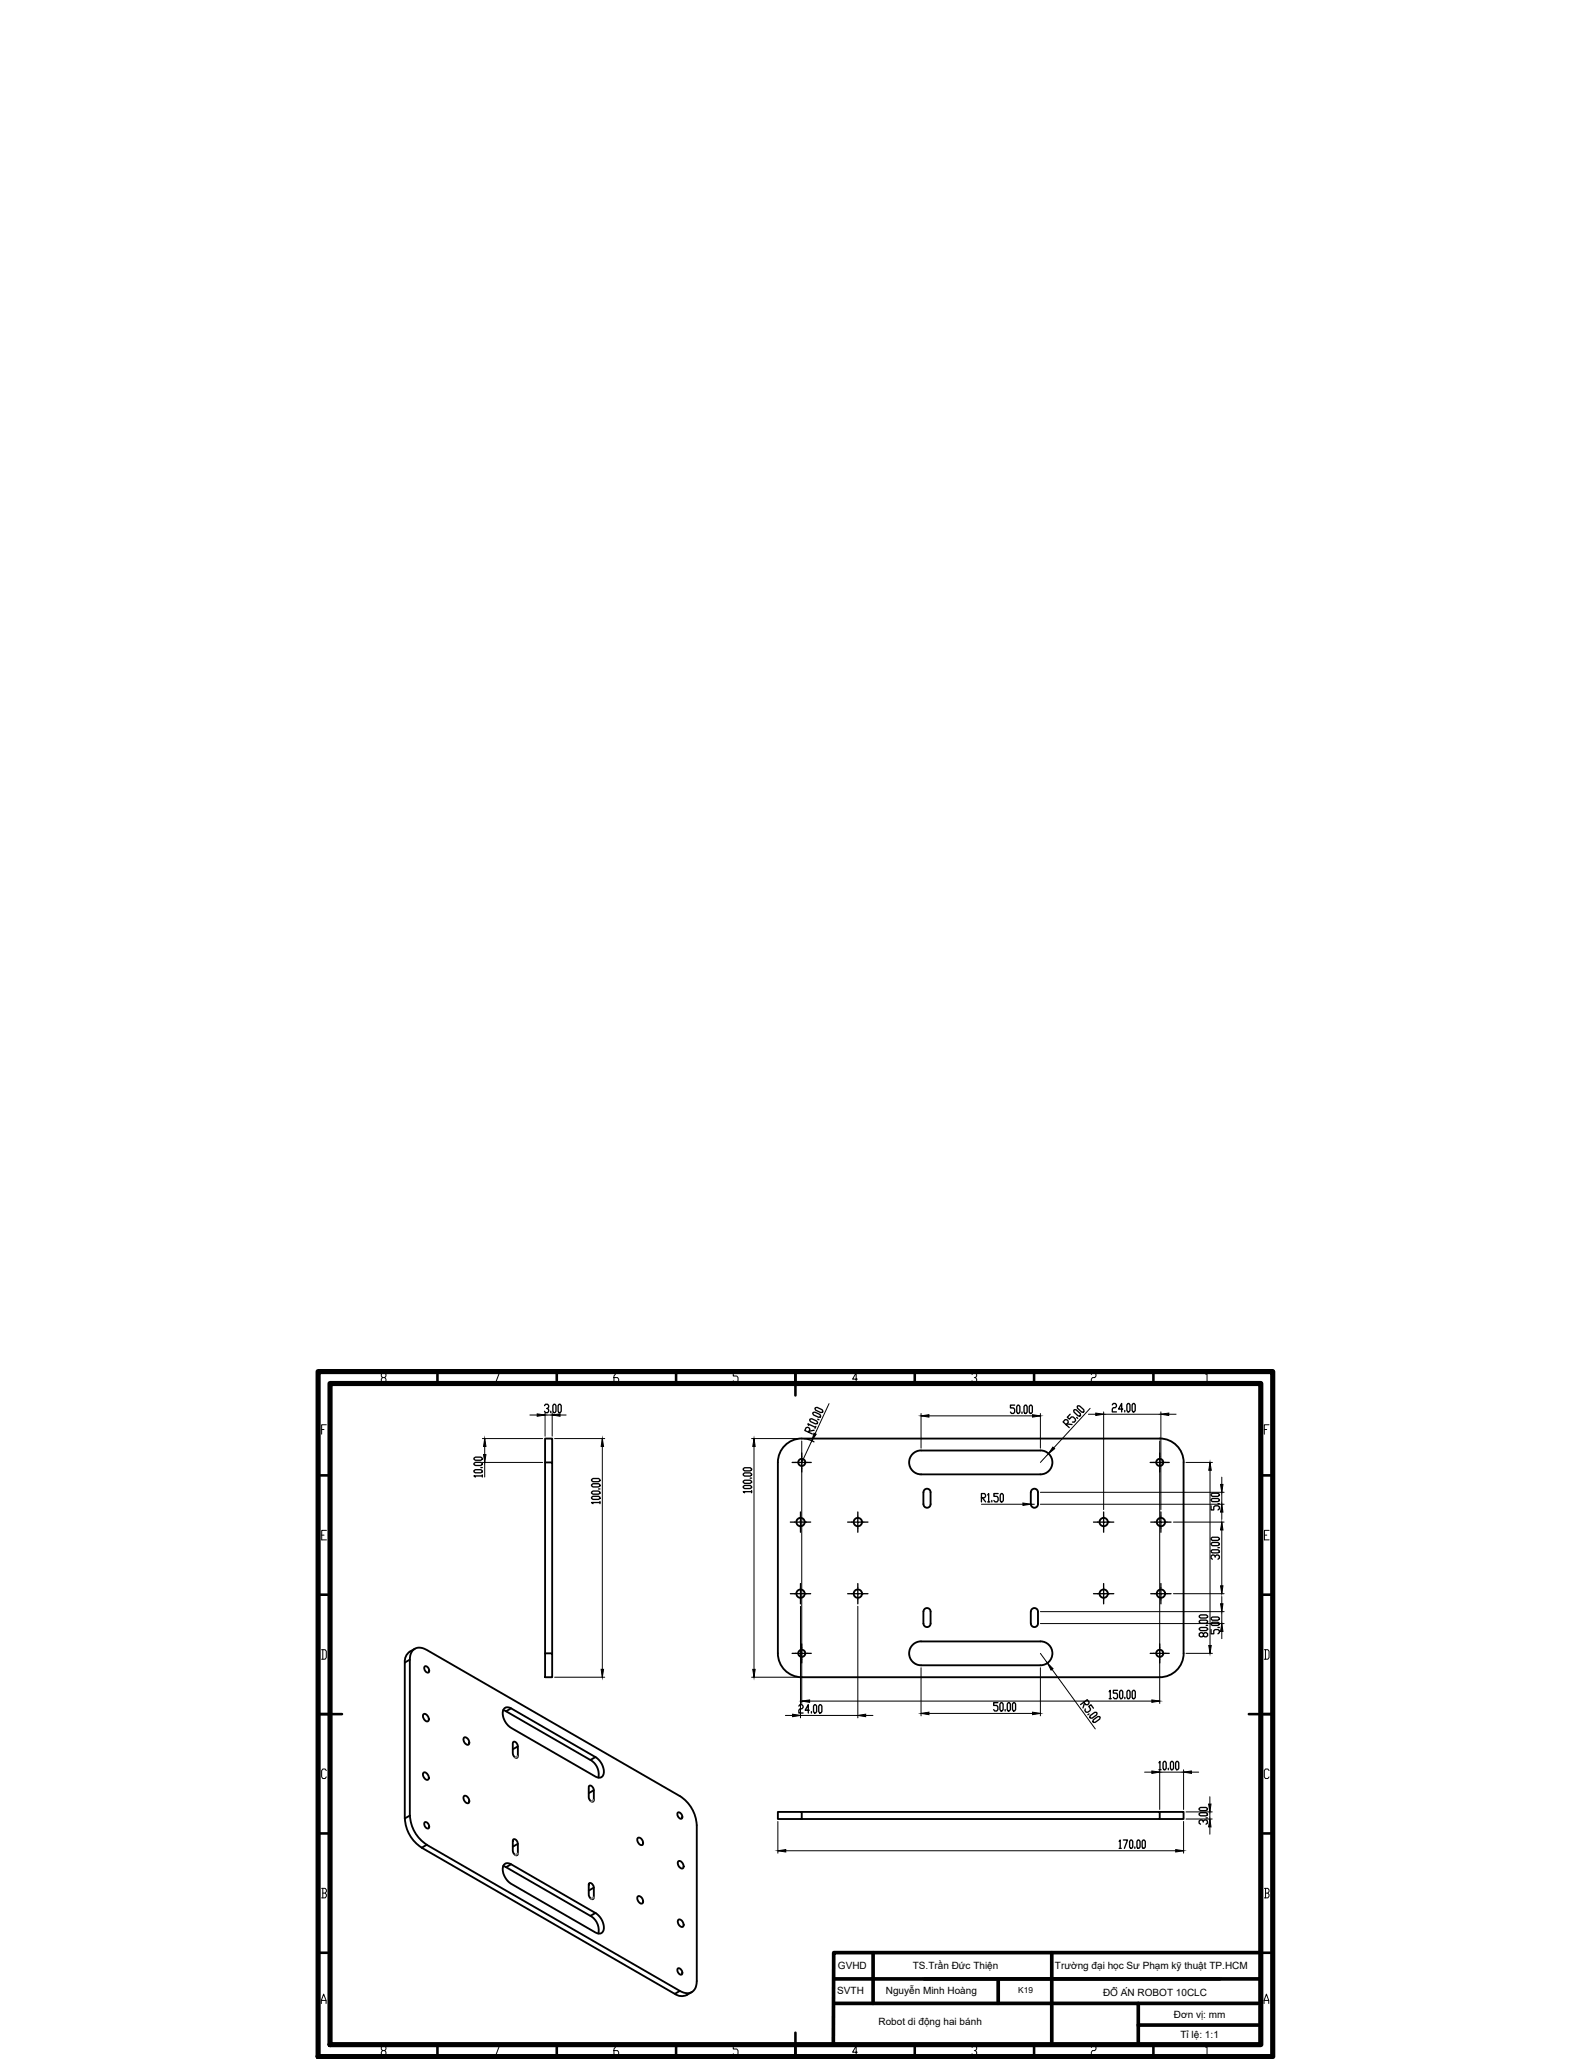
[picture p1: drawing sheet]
<svg xmlns="http://www.w3.org/2000/svg" width="216mm" height="279mm" viewBox="0 0 216 279" stroke-linecap="round" stroke-linejoin="round" font-family="sans-serif">
<!-- layer: 0 -->
<path d="M43.2 186.1h129.5v93h-129.5zM44.8 187.7h126.3v89.8h-126.3z" fill="none" stroke="#000" stroke-width=".7"/>
<g fill="none" stroke="#000" stroke-width=".35">
<path d="M59.4 186.1v1.6M75.6 186.1v1.6M91.7 186.1v1.6M107.9 186.1v3.3M124.1 186.1v1.6M140.3 186.1v1.6M156.5 186.1v1.6M43.2 216.4h1.6M43.2 200.2h1.6M171.1 216.4h1.6M171.1 200.2h1.6M43.2 232.6h3.2"/>
<path d="M169.5 232.6h3.2M43.2 248.8h1.6M171.1 248.8h1.6M43.2 265h1.6M59.4 277.5v1.6M75.6 277.5v1.6M91.7 277.5v1.6M107.9 275.8v3.3M124.1 277.5v1.6M140.3 277.5v1.6M156.5 277.5v1.6M171.1 265h1.6"/>
</g>
<g fill="none" stroke="#000" stroke-width=".14">
<path d="M43.6 194h.4M44.3 193.3h-.7v1.3M51.9 186.9l-.2-.2v-.2l.2-.2h.3l.2 .2v.2l-.2 .2h-.3l-.2 .2v.3l.2 .2h.3l.2-.2v-.3l-.2-.2M65.5 198.4h8.1M65.5 195.2h8.1M65.8 195.2v5.2M67.1 186.3h.7l-.5 1.3M71.9 192h4.9M74 191.7v3.2M74.9 191.7v3.2M75.3 195.2h6.8M81.7 195.2v32.4"/>
<path d="M83.8 186.3h-.2l-.3 .4v.7l.2 .2h.3l.2-.2v-.3l-.2-.2h-.5M100.2 186.3h-.7v.4h.5l.2 .2v.5l-.2 .2h-.3l-.2-.2M102 195.2h6.5M102.3 195.2v32.4M108.8 195.5v35.7M112.5 190.5l-3.7 7.9M116.3 187.1h-.6l.5-.8v1.3M125 191.8v4.7M125 192.1h16.2M131.9 186.5l.2-.2h.3l.1 .2v.2l-.1 .2h-.2M132.4 186.9l.1 .2v.3l-.1 .2h-.3l-.2-.2M141.2 191.8v4.7"/>
<path d="M147.7 191.9h11.9M147.9 191.1l-6.7 7.3M148.1 186.5l.2-.2h.3l.1 .2v.2l-.1 .2h-.3l-.2 .2v.5h.6M149.8 191.6v13.3M157.4 195.5v35.7M157.5 191.6v13.3M160.9 198.4h3.6M163.6 186.5l.2-.2v1.3M163.6 187.6h.4M164.2 198.4v26M171.6 194h.3M172.2 193.3h-.6v1.3"/>
<path d="M43.7 208.3h.3M44.3 207.7h-.6v1.3h.6M108.6 218v15.1M116.4 218v15.1M133.2 204.1h7.2M141.2 202.5h24.9M141.2 204.1h24.9M141.2 218.7h24.9M159.2 216.3h6.9M159.2 206.5h6.9M165.8 200.4v5.8M165.8 216.6v5.8"/>
<path d="M165.8 206.5v9.8M171.6 208.3h.3M172.2 207.7h-.6v1.3h.6M43.6 223.9h.5l.2 .2v.8l-.2 .2h-.5M43.8 223.9v1.2M75.3 227.6h6.8M102 227.6h6.5M106.6 232.8h11.9M108.8 230.8h48.6M125 226.3v6.5M125 232.5h16.2M141.2 224.4l7.4 10.2"/>
<path d="M141.2 226.3v6.5M141.2 220.3h24.9M160.9 224.4h3.6M171.6 223.9h.5l.1 .2v.8l-.1 .2h-.5M171.7 223.9v1.2M43.6 256.2h.5l.2 .3v.2l-.2 .2M43.8 256.9h.3l.2 .2v.2l-.2 .2h-.5M43.8 256.2v1.3M44.3 240.3l-.2-.2h-.3l-.2 .2v.8l.2 .2h.3l.2-.2M105.6 247.2v4.3M105.6 251.1h55M155.3 240.5h7.4"/>
<path d="M157.4 240.2v5.3M160.6 240.2v5.3M160.6 247.2v4.3M160.9 245.9h3.6M160.9 246.8h3.6M164.2 243.8v5.1M171.6 256.2h.5l.1 .3v.2l-.1 .2M171.7 256.9h.4l.1 .2v.2l-.1 .2h-.5M171.7 256.2v1.3M172.2 240.3l-.1-.2h-.4l-.1 .2v.8l.1 .2h.4l.1-.2M43.6 271.9v-.4l.3-.9 .3 .9v.4M43.6 271.5h.6"/>
<path d="M51.9 278.3l-.2-.3v-.2l.2-.2h.3l.2 .2v.2l-.2 .3h-.3l-.2 .2v.2l.2 .2h.3l.2-.2v-.2l-.2-.2M67.1 277.6h.7l-.5 1.3M83.8 277.6h-.2l-.3 .4v.7l.2 .2h.3l.2-.2v-.2l-.2-.2h-.5M100.2 277.6h-.7v.4h.5l.2 .3v.4l-.2 .2h-.3l-.2-.2M116.3 278.5h-.6l.5-.9v1.3M131.9 277.8l.2-.2h.3l.1 .2v.2l-.1 .3h-.2M132.4 278.3l.1 .2v.2l-.1 .2h-.3l-.2-.2M148.1 277.8l.2-.2h.3l.1 .2v.2l-.1 .3h-.3l-.2 .2v.4h.6M163.6 277.8l.2-.2v1.3M163.6 278.9h.4M171.5 271.9v-.4l.4-.9 .3 .9v.4M171.5 271.5h.7"/>
</g>
<g fill="none" stroke="#000" stroke-width=".25">
<path d="M74 198.4v-3.2h.9v3.2M105.6 198.4v26a3.2 3.2 0 0 0 3.2 3.2h48.6a3.2 3.2 0 0 0 3.2-3.2M105.6 198.4a3.2 3.2 0 0 1 3.2-3.2h48.6a3.2 3.2 0 0 1 3.2 3.2M123.8 197.3l.8-.4 .4-.1h16.2a1.62 1.62 0 0 1 1.6 1.6 1.62 1.62 0 0 1-1.6 1.7h-16.2a1.62 1.62 0 0 1-1.5-1 1.62 1.62 0 0 1 .3-1.8zM160.6 198.4v26M125.4 202.3a.48 .48 0 0 1 .5-.3 .48 .48 0 0 1 .4 .5v1.6a.49 .49 0 0 1-.5 .5 .49 .49 0 0 1-.5-.5zM125.4 218.4a.48 .48 0 0 1 .5-.2 .48 .48 0 0 1 .4 .5v1.6a.48 .48 0 0 1-.5 .5 .48 .48 0 0 1-.5-.5zM140 218.4a.48 .48 0 0 1 .5-.2 .48 .48 0 0 1 .4 .5v1.6a.48 .48 0 0 1-.5 .5 .48 .48 0 0 1-.5-.5zM140 202.3a.48 .48 0 0 1 .5-.3 .48 .48 0 0 1 .4 .5v1.6a.49 .49 0 0 1-.5 .5 .49 .49 0 0 1-.5-.5zM55.6 225.2l-.7 .4v21.2l.7-.4v-21.2a1.4 1.4 0 0 1 .7-1.5 1.4 1.4 0 0 1 1.6 .2l34.4 19.8a5 5 0 0 1 2.3 4v21.1a1.36 1.36 0 0 1-1.8 1.6l-34.9-20.1M56.3 223.7a1.79 1.79 0 0 0-1.4 1.9M57.5 232.6a.62 .62 0 0 1 .6 .3 .62 .62 0 0 1 0 .6 .62 .62 0 0 1-.6-.2 .62 .62 0 0 1 0-.7z"/>
<path d="M57.6 226.1a.51 .51 0 0 1 .6 .3 .51 .51 0 0 1-.1 .6 .6 .6 0 0 1-.5-.9zM62.9 235.8a.6 .6 0 0 1 .7 .3 .6 .6 0 0 1 0 .6 .69 .69 0 0 1-.7-.9zM68.3 232.1l.4 .1M68.4 231.9l.4-.2 .6 .1 11.4 6.6a2.16 2.16 0 0 1 1 2.6l-.4 .2-.6-.1-11.4-6.6a2.17 2.17 0 0 1-1-2.6zM68.7 232.2l11.4 6.6 .7-.4M69.4 231.8l-.7 .4M69.6 236.4a.52 .52 0 0 1 .7 .6v1.4a.4 .4 0 0 1-.5 0 .4 .4 0 0 1-.2-.4zM70.3 237l-.7 .4M74 224.4h.9v3.2h-.9zM74 224.4v-26h.9v26M80.1 238.8a2.27 2.27 0 0 1 1.1 2.4M125 222.7h16.2"/>
<path d="M125 222.7a1.62 1.62 0 0 0-1.6 1.7 1.62 1.62 0 0 0 1.6 1.6h16.2a1.62 1.62 0 0 0 1.6-1.6 1.62 1.62 0 0 0-1.6-1.7M54.9 246.8a5 5 0 0 0 2.3 3.9M55.6 246.4a5 5 0 0 0 2.3 3.9M57.2 250.7l34.4 19.9 .7-.4M57.5 240.6a.62 .62 0 0 1 .6 .2 .62 .62 0 0 1 0 .7 .62 .62 0 0 1-.6-.3 .62 .62 0 0 1 0-.6zM57.6 247.3a.52 .52 0 0 1 .6 .2 .52 .52 0 0 1-.1 .6 .6 .6 0 0 1-.5-.8zM57.9 250.3l-.7 .4M62.9 243.7a.6 .6 0 0 1 .7 .3 .6 .6 0 0 1 0 .7 .7 .7 0 0 1-.7-1zM68.3 253.2l.4 .2M68.4 253l.4-.2 .6 .2 11.4 6.6a2.16 2.16 0 0 1 1 2.6l-.4 .2-.6-.2-11.4-6.6a2.17 2.17 0 0 1-1-2.6zM69.4 253l-.7 .4 11.4 6.6 .7-.4M69.6 249.6a.52 .52 0 0 1 .7 .6v1.4a.4 .4 0 0 1-.5 .1 .4 .4 0 0 1-.2-.4z"/>
<path d="M70.3 250.2l-.7 .4M80 255.6a.53 .53 0 0 1 .6 .5v1.5a.41 .41 0 0 1-.5 0 .41 .41 0 0 1-.2-.4zM80 242.3a.53 .53 0 0 1 .6 .6v1.5a.4 .4 0 0 1-.5 0 .4 .4 0 0 1-.2-.4zM80.1 260a2.27 2.27 0 0 1 1.1 2.4M80.6 256.1l-.7 .4M80.6 242.9l-.7 .4M86.5 249.4a.6 .6 0 0 1 .7 .3 .6 .6 0 0 1-.1 .7 .7 .7 0 0 1-.6-1zM86.5 257.4a.6 .6 0 0 1 .7 .2 .6 .6 0 0 1-.1 .7 .69 .69 0 0 1-.6-.9zM92 246a.52 .52 0 0 1 .5 .2 .52 .52 0 0 1 0 .6 .6 .6 0 0 1-.5-.8zM92 252.6a.62 .62 0 0 1 .6 .2 .62 .62 0 0 1 .1 .7 .62 .62 0 0 1-.6-.2 .62 .62 0 0 1-.1-.7zM105.6 245.9h3.2v.9h-3.2zM108.8 245.9h48.6v.9h-48.6"/>
<path d="M157.4 245.9h3.2v.9h-3.2M92 267.1a.52 .52 0 0 1 .5 .3 .52 .52 0 0 1 0 .6 .6 .6 0 0 1-.5-.9zM92 260.5a.6 .6 0 0 1 .7 .3 .6 .6 0 0 1-.1 .7 .69 .69 0 0 1-.6-1zM93.9 270.3a1.79 1.79 0 0 1-2.3 .3M154.5 274.8v2.5"/>
<circle cx="108.8" cy="198.4" r=".48"/>
<circle cx="157.4" cy="198.4" r=".48"/>
<circle cx="108.6" cy="206.5" r=".57"/>
<circle cx="108.6" cy="216.3" r=".57"/>
<circle cx="116.4" cy="216.3" r=".57"/>
<circle cx="116.4" cy="206.5" r=".57"/>
<circle cx="149.8" cy="216.3" r=".57"/>
<circle cx="149.8" cy="206.5" r=".57"/>
<circle cx="157.5" cy="206.5" r=".57"/>
<circle cx="157.5" cy="216.3" r=".57"/>
<circle cx="108.8" cy="224.4" r=".48"/>
<circle cx="157.4" cy="224.4" r=".48"/>
</g>
<g fill="#000" stroke="#000" stroke-width=".14">
<path d="M65.6 197.4h.3l-.1 1zM65.8 195.2l.1 1.1h-.3zM72.9 191.9l1.1 .1-1.1 .2zM74.9 192l1.1-.1v.3zM81.7 195.2l.2 1.1h-.3zM102.3 195.2l.2 1.1h-.3zM110.5 194.5l.3 .1-.6 .9zM125 192.1l1.1-.1v.3zM140.1 192l1.1 .1-1.1 .2zM142.9 196.4l.2 .2-.8 .7zM148.7 191.7l1.1 .2-1.1 .2zM157.5 191.9l1.1-.2v.4z"/>
<path d="M164.2 198.4l.2 1.1h-.4zM138.8 204l1.1 .1-1.1 .2zM165.6 201.4h.4l-.2 1.1zM165.8 204.1l.2 1.1h-.4zM165.6 217.6h.4l-.2 1.1zM165.6 215.2h.4l-.2 1.1zM165.8 206.5l.2 1.1h-.4zM81.6 226.5h.3l-.2 1.1zM102.2 226.5h.3l-.2 1.1zM107.6 232.6l1 .2-1 .1zM108.8 230.8l1.1-.1v.3zM116.4 232.8l1.1-.2v.3z"/>
<path d="M125 232.5l1.1-.2v.4zM140.1 232.3l1.1 .2-1.1 .2zM142.1 225.7l.8 .7-.3 .2zM156.3 230.7l1.1 .1-1.1 .2zM164 223.3h.4l-.2 1.1zM165.8 220.3l.2 1.1h-.4zM105.6 251.1l1-.1v.3zM156.3 240.3l1.1 .2-1.1 .1zM159.5 251l1.1 .1-1.1 .2zM160.6 240.5l1.1-.2v.3zM164 244.8h.3l-.1 1.1zM164.2 246.8l.1 1.1h-.3z"/>
</g>
<g fill="none" stroke="#000" stroke-width=".18">
<path d="M64.3 199.6l.2-.2h.8l.1 .2v.1l-.1 .2h-.8l-.2-.2zM64.3 198.6l.2-.2h.8l.1 .2v.1l-.1 .2h-.8l-.2-.2zM64.3 197.9l.2-.2h.8l.1 .2v.1l-.1 .2h-.8l-.2-.2zM65.3 199.1h.1M73.9 190.7l.1-.1h.3l.2 .3-.2 .2h-.1M74.3 191.1l.2 .2-.2 .4h-.3l-.1-.2M74.7 191.5v.2M75.2 190.6h.1l.1 .1v.8l-.1 .2h-.1l-.2-.2v-.8zM75.9 190.6h.1l.2 .1v.8l-.2 .2h-.1l-.2-.2v-.8zM100.9 199.3l.1-.1h.8l.2 .1v.1l-.2 .2h-.8l-.1-.2zM108.8 197.2v1.2h-1.3M109.1 195.2l.7 .2 .7 .3"/>
<path d="M109.7 194.4l.2-.4-.3-.3h-.2l-.2 .4 1 .5M109.7 193.4l-.1-.2 1.1 .5M109.9 192.6l.3-.1 .6 .3 .2 .3-.1 .1h-.2l-.7-.3-.1-.2zM110.1 198.4h-1.3v1.3M110.3 191.7l.3-.1 .7 .3 .1 .3-.1 .1h-.2l-.7-.3-.1-.2zM110.5 194.1l-.7 .1M110.6 191h.3l.7 .3 .1 .2-.1 .1-.2 .1-.7-.3-.1-.2zM110.7 193.6l-.1 .2M111 192.6l.1 .1M137.7 190.7h-.6v.4h.4l.2 .1v.4l-.2 .2h-.2l-.2-.2M138.1 190.7h.2l.1 .2v.7l-.1 .2h-.2l-.1-.2v-.7zM138.7 191.6v.2"/>
<path d="M139.1 190.7h.1l.2 .2v.7l-.2 .2h-.1l-.1-.2v-.7zM139.8 190.7h.2l.1 .2v.7l-.1 .2h-.2l-.1-.2v-.7zM144.7 193.3l.3-.3-.2-.3-.3-.1-.2 .3 .8 .8M144.8 193.2l.7 .1M145.2 191.9l-.4 .4 .3 .3 .3-.3h.2l.3 .2 .1 .3-.2 .2h-.3M145.8 191.3h.2l.6 .5v.2l-.1 .2-.2-.1-.6-.5v-.2zM146.1 192.3l.1 .2M146.3 190.8h.2l.6 .5v.2l-.1 .1h-.2l-.6-.5v-.2zM150.9 190.6l.2-.2h.3l.1 .2-.1 .4h-.3l-.2 .2v.4h.6M152.4 191.2h-.6l.4-.8v1.2M152.6 191.4v.2M153.1 190.4h.1l.1 .2v.8l-.1 .2h-.1l-.2-.2v-.8z"/>
<path d="M153.8 190.4h.1l.2 .2v.8l-.2 .2h-.1l-.2-.2v-.8zM157.4 197.2v1.2h-1.3M158.7 198.4h-1.3v1.3M65.4 200.3h-1.1l.2 .1M65.4 200.1v.3M80.3 203.2l.2-.2h.7l.2 .2v.1l-.2 .2h-.7l-.2-.2zM80.3 202.5l.2-.2h.7l.2 .2v.1l-.2 .2h-.7l-.2-.2zM80.3 201.5l.2-.2h.7l.2 .2v.1l-.2 .2h-.7l-.2-.2zM80.3 200.8l.2-.2h.7l.2 .2v.1l-.2 .2h-.7l-.2-.2zM81.2 202h.2M81.4 203.9h-1.1l.2 .1M81.4 203.8v.2"/>
<path d="M100.9 201.7l.1-.1h.8l.2 .1v.2l-.2 .1h-.8l-.1-.1zM100.9 201l.1-.1h.8l.2 .1v.1l-.2 .2h-.8l-.1-.2zM100.9 200l.1-.1h.8l.2 .1v.2l-.2 .1h-.8l-.1-.1zM101.8 200.6h.2M102 202.4h-1.1l.1 .2M102 202.3v.3M108.6 205.2v1.3h-1.3M108.6 214.9v1.4h-1.3M110 206.5h-1.4v1.4M110 216.3h-1.4v1.3M116.4 214.9v1.4h-1.4M116.4 205.2v1.3h-1.4"/>
<path d="M117.8 216.3h-1.4v1.3M117.8 206.5h-1.4v1.4M133.2 203.2h.4l.1-.1-.1-.4h-.4v1.1M133.3 203.2l.4 .6M134 202.9l.2-.2v1.1M134 203.8h.3M134.6 203.6v.2M135.4 202.7h-.5v.4h.4l.1 .1v.4l-.1 .2h-.3l-.1-.2M135.9 202.7h.1l.2 .2v.7l-.2 .2h-.1l-.2-.2v-.7zM149.8 205.2v1.3h-1.4M149.8 214.9v1.4h-1.4M151.1 206.5h-1.3v1.4"/>
<path d="M151.1 216.3h-1.3v1.3M157.5 205.2v1.3h-1.3M157.5 214.9v1.4h-1.3M158.9 206.5h-1.4v1.4M158.9 216.3h-1.4v1.3M162.7 220l.2-.2h.8l.2 .2v.1l-.2 .2h-.8l-.2-.2zM162.7 219.3l.2-.2h.8l.2 .2v.1l-.2 .2h-.8l-.2-.2zM164.3 204.3v.6h.4v-.4l.2-.2h.4l.2 .2v.3l-.2 .1M164.3 203.5l.2-.2h.8l.2 .2v.1l-.2 .2h-.8l-.2-.2zM164.3 202.8l.2-.2h.8l.2 .2v.1l-.2 .2h-.8l-.2-.2zM164.3 219.6l.2-.2h.8l.2 .2v.1l-.2 .2h-.8l-.2-.2zM164.3 210.4l.2-.1h.8l.2 .1v.2l-.2 .1h-.8l-.2-.1z"/>
<path d="M164.3 209.5l.2-.2h.8l.2 .2v.1l-.2 .1h-.8l-.2-.1zM164.3 208.7l.2-.1h.8l.2 .1v.2l-.2 .1h-.8l-.2-.1zM164.9 211.3v-.2l-.4-.1-.2 .1v.3l.2 .2M164.9 211.1l.2-.1 .4 .1v.3l-.2 .2M165.3 204h.2M165.3 210h.2M108.4 231.5l.2-.2h.2l.2 .2v.2l-.2 .2h-.2l-.2 .2v.4h.6M108.8 223.1v1.3h-1.3M109.8 232.1h-.5l.4-.8v1.2M110.1 224.4h-1.3v1.3M110.1 232.3v.2M110.5 231.3h.2l.1 .2v.8l-.1 .2h-.2l-.1-.2v-.8z"/>
<path d="M111.2 231.3h.2l.1 .2v.8l-.1 .2h-.2l-.1-.2v-.8zM135.4 231h-.6v.4h.5l.1 .2v.4l-.1 .2h-.3l-.2-.2M135.8 231h.2l.1 .2v.8l-.1 .2h-.2l-.1-.2v-.8zM136.4 232v.2M136.8 231h.2l.1 .2v.8l-.1 .2h-.2l-.1-.2v-.8zM137.5 231h.2l.1 .2v.8l-.1 .2h-.2l-.1-.2v-.8zM147.1 231l.2 .3h.3l.1-.1 .1-.2-.3-.4-.9 .7M147.2 231.1l-.2 .7M147.8 232.6l-.2 .1M147.9 232.8l.7-.4h.2l.1 .1-.1 .2-.6 .5-.2-.1-.1-.1zM148.4 233.4l.6-.5h.2l.1 .2-.1 .2-.6 .4h-.2l-.1-.1zM148.4 231.8l-.3-.5-.4 .3 .3 .3-.1 .2-.3 .2h-.2l-.2-.2 .1-.2"/>
<path d="M150.5 229.6l.2-.2v1.1M150.5 230.5h.3M151.6 229.4h-.5v.4h.4l.1 .1v.4l-.1 .2h-.3l-.1-.2M152.1 229.4h.1l.2 .2v.7l-.2 .2h-.1l-.2-.2v-.7zM152.6 230.3v.2M153.1 229.4h.1l.2 .2v.7l-.2 .2h-.1l-.2-.2v-.7zM153.8 229.4h.1l.2 .2v.7l-.2 .2h-.1l-.2-.2v-.7zM157.3 239.2l.1-.2v1.1M157.4 223.1v1.3h-1.3M158 239h.1l.2 .2v.8l-.2 .1h-.1l-.2-.1v-.8zM158.5 240v.1M158.7 224.4h-1.3v1.3"/>
<path d="M159 239h.1l.1 .2v.8l-.1 .1h-.1l-.2-.1v-.8zM159.7 239h.1l.2 .2v.8l-.2 .1h-.1l-.2-.1v-.8zM162.7 221l.2-.2h.8l.2 .2v.1l-.2 .2h-.8l-.2-.2zM163.3 221.7l.4-.1 .2 .1v.3l-.4 .1-.2-.1v-.3l-.2-.1-.4 .1v.3l.2 .1 .4-.1M163.7 220.6h.2M164.3 221.1v.6h.4v-.4l.2-.2h.4l.2 .2v.3l-.2 .1M164.3 220.3l.2-.2h.8l.2 .2v.1l-.2 .2h-.8l-.2-.2zM165.3 220.8h.2M151.9 249.9l.1-.2v1.1M151.9 250.8h.3M152.4 249.7h.6l-.4 1.1M153.4 249.7h.2l.1 .2v.7l-.1 .2h-.2l-.1-.2v-.7z"/>
<path d="M154 250.6v.2M154.4 249.7h.2l.1 .2v.7l-.1 .2h-.2l-.1-.2v-.7zM155.1 249.7h.2l.1 .2v.7l-.1 .2h-.2l-.1-.2v-.7zM157.3 240.1h.3M162.7 246.1l.2-.1h.8l.2 .1v.2l-.2 .1h-.8l-.2-.1zM162.7 245.4l.2-.1h.8l.2 .1v.2l-.2 .1h-.8l-.2-.1zM163.3 247.2v-.1l-.2-.1h-.2l-.2 .1v.3l.2 .1M163.3 247.1l.2-.1h.2l.2 .1v.3l-.2 .1M163.7 246.7h.2"/>
</g>
<path d="M70.3 238.3l-.4 .2M70.3 251.5l-.4 .2M80.6 257.5l-.4 .2M80.6 244.3l-.4 .1" fill="none" stroke="#808080" stroke-width=".25"/>
<path d="M113.2 271.9h57.6M113.2 268.5h57.7M118.5 265v6.9M135.5 268.5v3.3M142.7 265v12.3M154.5 271.9v5.4M154.5 274.8h16.2M170.9 265h-57.8v12.5" fill="none" stroke="#000" stroke-width=".5"/>
<g font-size="1.4">
<text x="113.7" y="267.2">GVHD</text>
<text x="123.9" y="267.2">TS.Trần Đức Thiện</text>
<text x="143.2" y="267.1">Trường đại học Sư Phạm kỹ thuật TP.HCM</text>
<text x="113.6" y="270.6">SVTH</text>
<text x="119.2" y="274.8">Robot di động hai bánh</text>
<text x="120.2" y="270.6">Nguyễn Minh Hoàng</text>
<text x="149.7" y="270.8">ĐỒ ÁN ROBOT 10CLC</text>
<text x="159.3" y="273.8">Đơn vị: mm</text>
<text x="160.2" y="276.6">Tỉ lệ: 1:1</text>
</g>
<text font-size="1.1" x="138.2" y="270.5">K19</text>
</svg>
